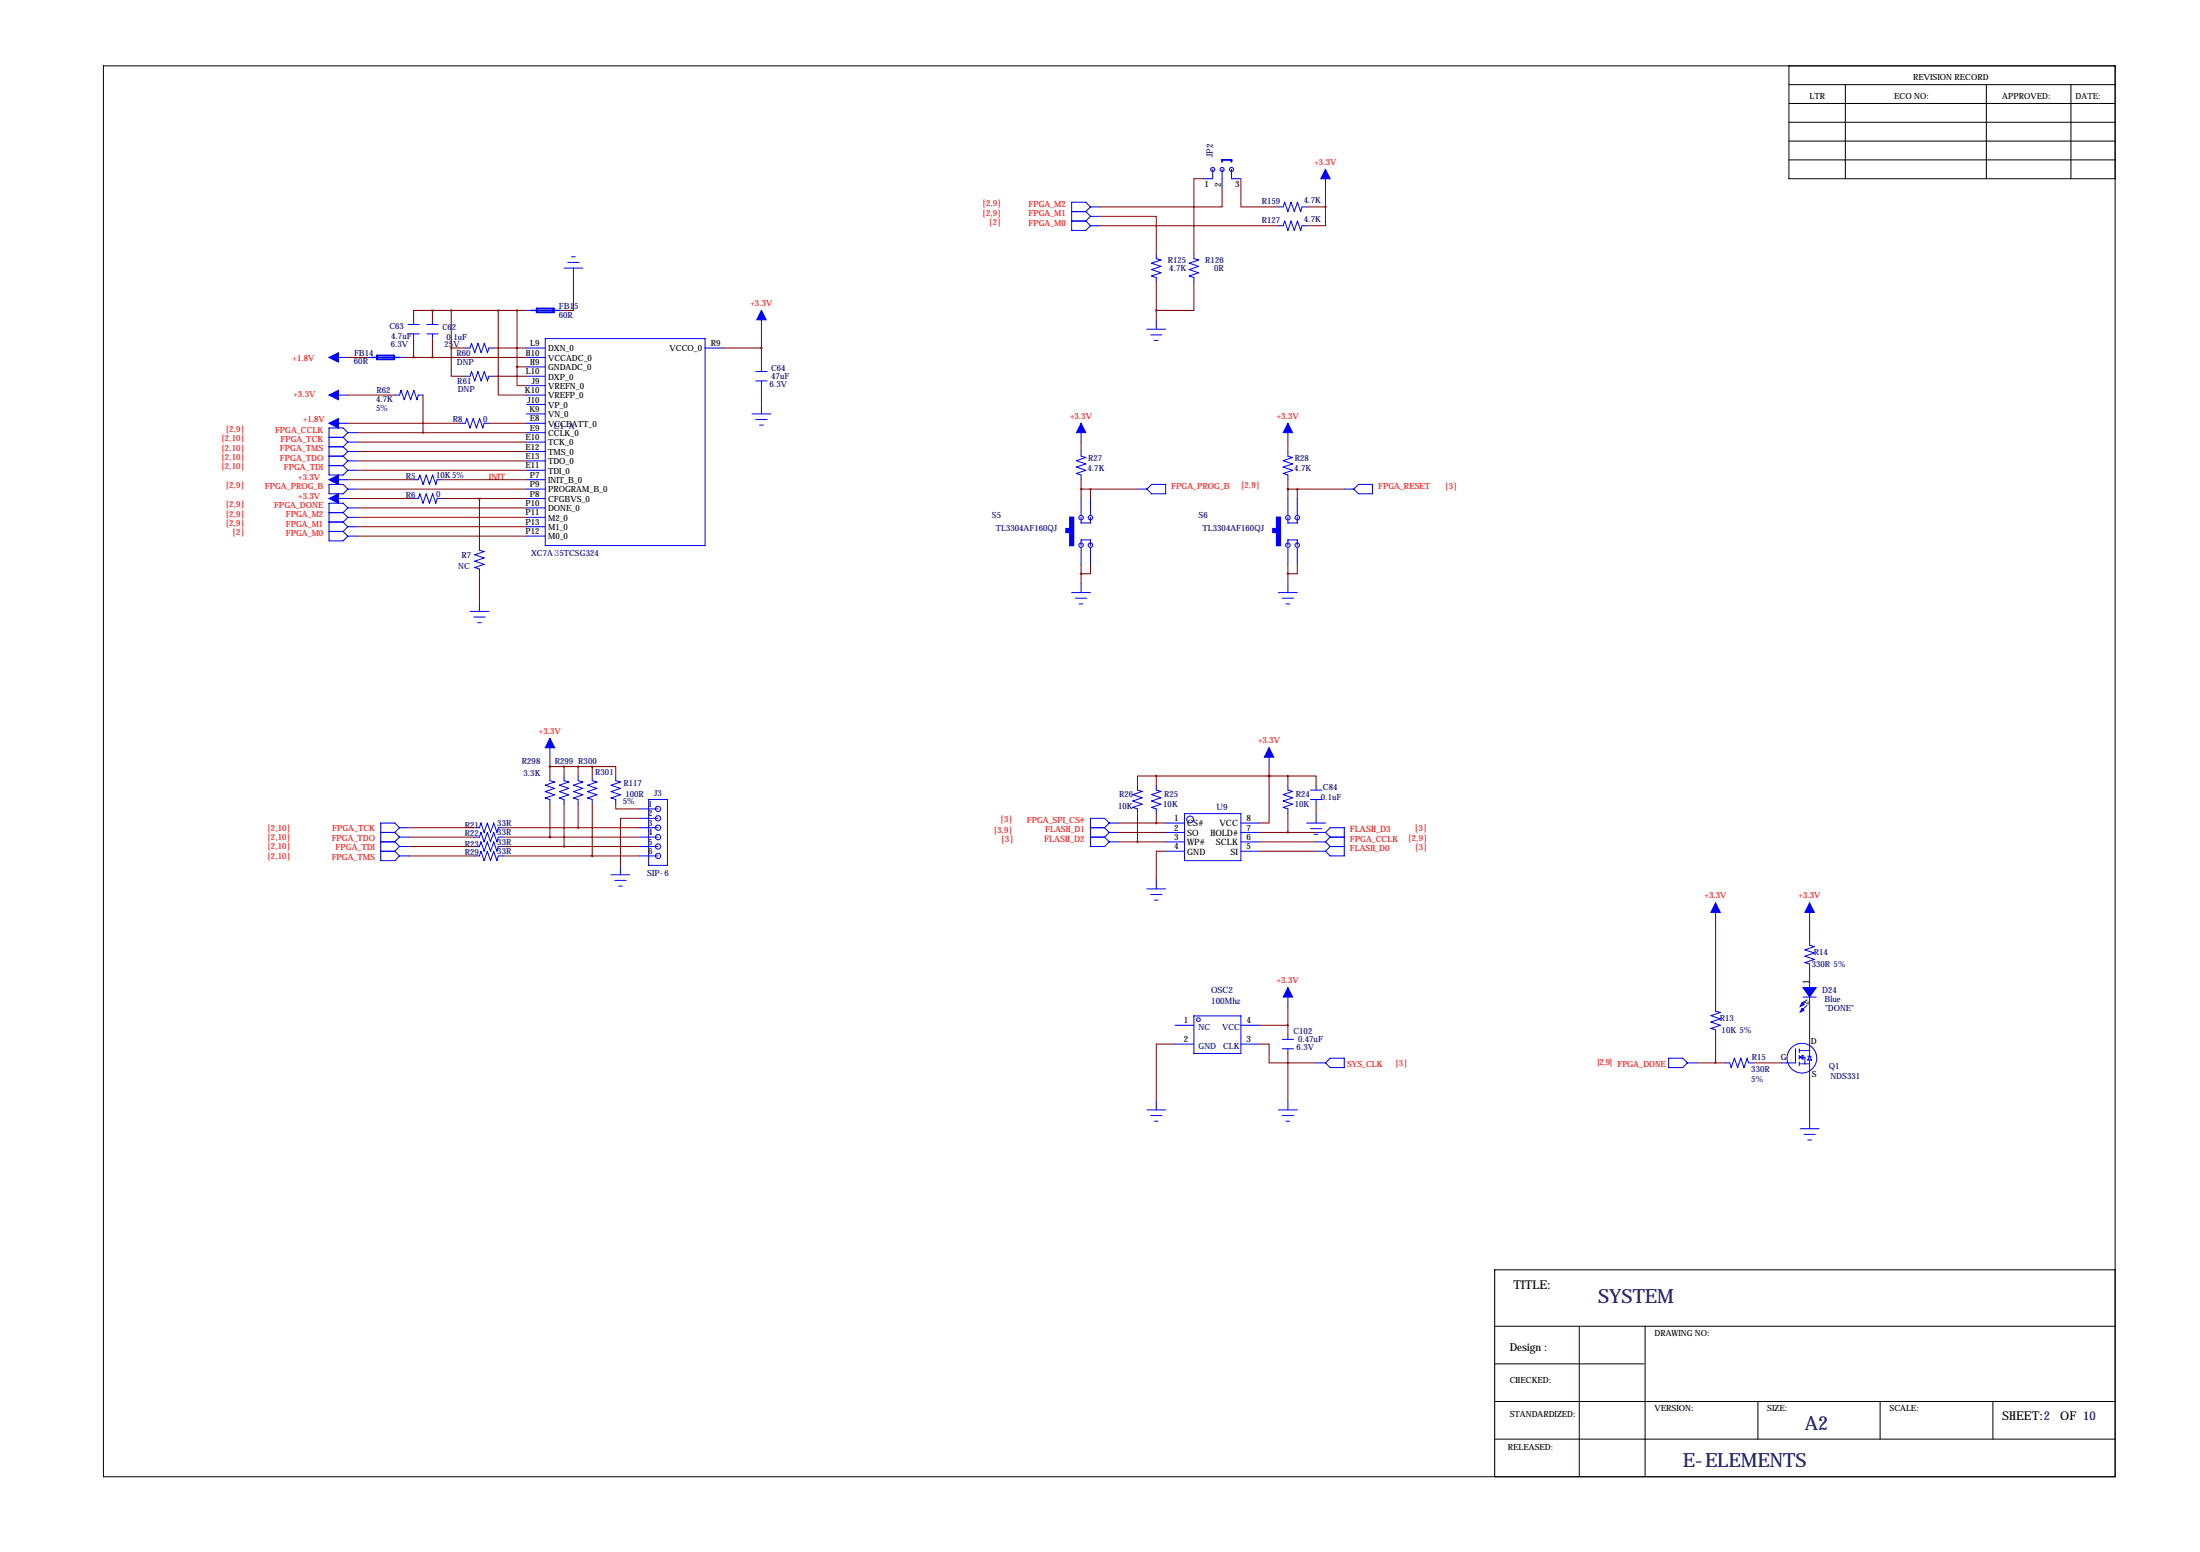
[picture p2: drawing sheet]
<svg xmlns="http://www.w3.org/2000/svg" width="594mm" height="419mm" viewBox="0 0 594 419" stroke-linecap="round" stroke-linejoin="round" font-family="sans-serif">
<g fill="none" stroke="#000" stroke-width=".27">
<path d="M27.9 17.8h543.6v381h-543.6zM483.4 17.8v30.5h88.1M483.4 22.9h88.1M483.4 27.9h88.1M483.4 33h88.1M483.4 38.1h88.1M498.6 22.9v25.4M536.7 22.9v25.4M559.6 22.9v25.4M483.4 43.2h88.1M403.9 358.1h167.6M426.7 358.1v40.7"/>
<path d="M444.5 358.1v40.4M571.5 342.9h-167.6v55.9M403.9 378.5h167.6M403.9 368.3h40.3M475 378.5v10.1M508 378.5v10.1M538.5 378.5v10.1M403.9 388.6h167.6"/>
</g>
<g fill="none" stroke="#00f" stroke-width=".27">
<path d="M289.6 59.7h3.8M289.6 57.1h3.8M293.4 59.7l1.2 1.3M293.4 57.1l1.2 1.3M294.6 55.9h2.6M294.6 55.9l-1.2-1.3h-3.8v7.6h3.8l1.2-1.2M294.6 58.4h2.6M294.6 58.4l-1.2 1.3M294.6 55.9l-1.2 1.3M327.7 45.7v2.6h-2.6M330.2 45.7v5.1M332.7 45.7v2.6h2.6"/>
<path d="M345.4 55.9h1.3l.4-1.3 .9 2.6 .8-2.6 .9 2.6 .9-2.6 .8 2.6 .4-1.3h1.3M358.1 45.7v5.1M152.4 72.4h5.1M153.4 70.9h3.1M154.4 69.3h1M154.9 72.4v2.5M294.6 61h2.6M312.4 68.6v1.3l1.3 .3-2.6 .9 2.6 .8-2.6 .9 2.6 .9-2.6 .8 1.3 .4v1.3M322.6 68.6v1.3l1.3 .3-2.6 .9 2.6 .8-2.6 .9 2.6 .9-2.6 .8 1.3 .4v1.3M345.4 61h1.3l.4-1.3 .9 2.5 .8-2.5 .9 2.5 .9-2.5 .8 2.5 .4-1.2h1.3M88.9 96.5h5.1M99.1 96.5h1.2"/>
<path d="M108 96.5h1.2M110.2 90.2h3.1M110.2 87.6h3.1M111.8 86.4v1.2M111.8 90.2v1.2M115.3 90.2h3.1M115.3 87.6h3.1M116.8 86.4v1.2M116.8 90.2v1.2M125.7 94h1.3l.4-1.3 .9 2.6 .8-2.6 .9 2.6 .9-2.6 .8 2.6 .4-1.3h1.2M142.2 99.1h5.1M142.2 96.5h5.1"/>
<path d="M142.2 94h5.1M142.2 83.8h1.3M147.3 91.4h43.2v55.9h-43.2zM151.1 83.8h1.3M190.5 94h5.1M205.7 83.8v5.1M205.7 99.1v1.2M309.9 88.9h5.1M310.9 90.4h3M311.9 91.9h1M312.4 86.4v2.5M88.9 114.3h5.1"/>
<path d="M88.9 106.7h5.1M88.9 118.1h3.8M92.7 118.1l1.3 1.3M94 119.4h2.5M94 116.8h2.5M94 116.8l-1.3-1.2h-3.8v12.7h3.8l1.3-1.3M94 119.4l-1.3 1.3M94 116.8l-1.3 1.3M106.7 106.7h1.2l.5-1.3 .8 2.6 .9-2.6 .8 2.6 .9-2.6 .9 2.6 .3-1.3h1.3M124.5 114.3h1.2l.4-1.3 .9 2.6 .9-2.6 .8 2.6 .9-2.6 .9 2.6 .3-1.3h1.3M125.7 101.6h1.3l.4-1.3 .9 2.6 .8-2.6 .9 2.6 .9-2.6 .8 2.6 .4-1.3h1.2M142.2 119.4h5.1"/>
<path d="M142.2 114.3h5.1M142.2 111.8h5.1M142.2 106.7h5.1M142.2 101.6h5.1M142.2 116.8h5.1M142.2 109.2h5.1M142.2 104.1h5.1M203.2 111.8h5.1M204.2 102.9h3.1M204.2 100.3h3.1M204.2 113.3h3.1M205.2 114.8h1"/>
<path d="M205.7 102.9v1.2M205.7 109.2v2.6M292.1 114.3v5.1M348 114.3v5.1M88.9 129.5h5.1M88.9 134.6h5.1M88.9 138.4h3.8M88.9 130.8h3.8l1.3 1.3-1.3 1.3h-3.8zM88.9 125.7h3.8M88.9 123.2h3.8M88.9 120.6h3.8M92.7 138.4l1.3 1.3"/>
<path d="M92.7 125.7l1.3 1.3M92.7 123.2l1.3 1.3M92.7 120.6l1.3 1.3M94 137.2h2.5M94 124.5h2.5M94 127h2.5M94 121.9h2.5M94 132.1h2.5M94 139.7h2.5M94 137.2l-1.3 1.2M94 137.2l-1.3-1.3h-3.8v10.2h3.8l1.3-1.3M94 139.7l-1.3 1.3"/>
<path d="M94 124.5l-1.3 1.2M94 121.9l-1.3 1.3M111.8 129.5h1.2l.4-1.2 .9 2.5 .9-2.5 .8 2.5 .9-2.5 .9 2.5 .3-1.3h1.3M111.8 134.6h1.2l.4-1.3 .9 2.6 .9-2.6 .8 2.6 .9-2.6 .9 2.6 .3-1.3h1.3M142.2 137.2h5.1M142.2 124.5h5.1M142.2 127h5.1M142.2 129.5h5.1M142.2 121.9h5.1M142.2 132.1h5.1M142.2 134.6h5.1M142.2 139.7h5.1"/>
<path d="M292.1 121.9v1.3l1.3 .3-2.6 .9 2.6 .9-2.6 .8 2.6 .9-2.6 .9 1.3 .4v1.2M292.1 134.6v4.6M292.1 139.7v1.5h2.5v-1.5M294.6 134.6v4.6M307.3 132.1h2.6M309.9 132.1l1.3-1.3h3.8v2.6h-3.8zM348 121.9v1.3l1.3 .3-2.6 .9 2.6 .9-2.6 .8 2.6 .9-2.6 .9 1.3 .4v1.2M348 134.6v4.6M348 139.7v1.5h2.5v-1.5M350.5 134.6v4.6M363.2 132.1h2.6M365.8 132.1l1.2-1.3h3.8v2.6h-3.8z"/>
<path d="M88.9 141h3.8M88.9 143.5h3.8M92.7 141l1.3 1.2M92.7 143.5l1.3 1.3M94 142.2h2.5M94 144.8h2.5M94 142.2l-1.3 1.3M129.5 147.3v1.3l1.3 .3-2.5 .9 2.5 .9-2.5 .8 2.5 .9-2.5 .9 1.2 .4v1.2M142.2 142.2h5.1M142.2 144.8h5.1M292.1 147.3v-1.5h2.5v1.5M292.1 147.8v4.6"/>
<path d="M292.1 157.5v2.5M294.6 147.8v4.6M348 147.3v-1.5h2.5v1.5M348 147.8v4.6M348 157.5v2.5M350.5 147.8v4.6M127 165.1h5.1M128 166.6h3.1M129 168.1h1M129.5 162.6v2.5M289.6 160h5M290.6 161.5h3"/>
<path d="M291.6 163.1h1M345.4 160h5.1M346.5 161.5h3M347.5 163.1h1M148.6 199.4v5.1M148.6 209.5v1.3l1.3 .4-2.6 .8 2.6 .9-2.6 .9 2.6 .8-2.6 .9 1.3 .4v1.3M152.4 209.5v1.3l1.3 .4-2.6 .8 2.6 .9-2.6 .9 2.6 .8-2.6 .9 1.3 .4v1.3M156.2 209.5v1.3l1.3 .4-2.6 .8 2.6 .9-2.6 .9 2.6 .8-2.6 .9 1.3 .4v1.3M160 209.5v1.3l1.3 .4-2.5 .8 2.5 .9-2.5 .9 2.5 .8-2.5 .9 1.2 .4v1.3M166.4 209.5v1.3l1.2 .4-2.5 .8 2.5 .9-2.5 .9 2.5 .8-2.5 .9 1.3 .4v1.3M172.7 218.4h5.1M175.3 215.9h5v17.8h-5z"/>
<path d="M307.3 212.1v1.3l1.3 .3-2.5 .9 2.5 .8-2.5 .9 2.5 .9-2.5 .8 1.2 .4v1.3M312.4 212.1v1.3l1.3 .3-2.6 .9 2.6 .8-2.6 .9 2.6 .9-2.6 .8 1.3 .4v1.3M320 219.7h15.3v12.7h-15.3zM342.9 201.9v5.1M348 212.1v1.3l1.3 .3-2.6 .9 2.6 .8-2.6 .9 2.6 .9-2.6 .8 1.3 .4v1.3M354.1 215.9h3M354.1 213.4h3M355.6 212.1v1.3M355.6 215.9v1.3M355.6 219.7v2.5M102.9 224.8h3.8M102.9 227.3h3.8"/>
<path d="M102.9 229.9h3.8M106.7 224.8l1.3 1.3M106.7 227.3l1.3 1.3M106.7 229.9l1.3 1.2M108 223.5l-1.3-1.3h-3.8v10.2h3.8l1.3-1.3M108 223.5h2.5M108 226.1h2.5M108 228.6h2.5M108 231.1h2.5M108 226.1l-1.3 1.2M108 228.6l-1.3 1.3M108 223.5l-1.3 1.3"/>
<path d="M128.3 223.5h1.2l.4-1.3 .9 2.6 .9-2.6 .8 2.6 .9-2.6 .9 2.6 .3-1.3h1.3M128.3 226.1h1.2l.4-1.3 .9 2.5 .9-2.5 .8 2.5 .9-2.5 .9 2.5 .3-1.2h1.3M128.3 228.6h1.2l.4-1.3 .9 2.6 .9-2.6 .8 2.6 .9-2.6 .9 2.6 .3-1.3h1.3M128.3 231.1h1.2l.4-1.2 .9 2.5 .9-2.5 .8 2.5 .9-2.5 .9 2.5 .3-1.3h1.3M165.1 236.2h5.1M166.1 237.7h3.1M167.1 239.3h1M167.6 233.7v2.5M172.7 221h5.1M172.7 223.5h5.1M172.7 226.1h5.1M172.7 228.6h5.1"/>
<path d="M172.7 231.1h5.1M294.6 223.5h3.8M294.6 226.1h3.8M298.4 223.5l1.3 1.3M298.4 226.1l1.3 1.2M299.7 222.2h2.6M299.7 224.8h2.6M299.7 227.3h2.6M299.7 222.2l-1.3-1.2h-3.8v7.6h3.8l1.3-1.3M299.7 224.8l-1.3 1.3M299.7 222.2l-1.3 1.3M312.4 237.5v2.5"/>
<path d="M315 222.2h5M315 224.8h5M315 227.3h5M315 229.9h5M335.3 222.2h5.1M335.3 224.8h5.1M335.3 227.3h5.1M335.3 229.9h5.1M353.1 222.2h5M354.1 223.8h3M355.1 225.3h1M355.6 224.8h2.5"/>
<path d="M355.6 227.3h2.5M355.6 229.9h2.5M358.1 224.8l1.3-1.3h3.8v7.6h-3.8l-1.3-1.2M358.1 227.3l1.3 1.3M358.1 224.8l1.3 1.3M359.4 226.1h3.8M359.4 228.6h3.8M359.4 226.1l-1.3 1.2M359.4 228.6l-1.3 1.3M309.9 240h5.1M310.9 241.6h3M311.9 243.1h1"/>
<path d="M463.5 243.8v5.1M488.9 243.8v5.1M488.9 254v1.3l1.3 .3-2.5 .9 2.5 .9-2.5 .8 2.5 .9-2.5 .8 1.2 .5v1.2M317.5 276.9h5.1M322.6 274.3h12.7v10.2h-12.7zM335.3 276.9h5.1M348 266.7v5.1M348 279.4v1.3M463.5 271.8v1.2l1.3 .4-2.5 .9 2.5 .8-2.5 .9 2.5 .9-2.5 .8 1.2 .4v1.3M487.2 269.2h3.5M488.2 270l-1.5 1.5M488.2 271.5l-1.5 1.5"/>
<path d="M488.9 264.2v2.5M488.9 269.2v2.6M309.9 299.7h5.1M312.4 297.2v2.5M317.5 281.9h5.1M335.3 281.9h5.1M345.4 299.7h5.1M346.5 283.2h3M346.5 280.7h3M348 283.2v1.3M348 297.2v2.5M355.6 287h2.5"/>
<path d="M358.1 287l1.3-1.2h3.8v2.5h-3.8zM450.8 285.8h3.9l1.2 1.2-1.2 1.3h-3.9zM455.9 287h2.6M466.1 287h1.3l.4 1.3 .8-2.5 .9 2.5 .9-2.5 .8 2.5 .9-2.5 .3 1.2h1.3M485.1 283.2v3.8h-3.8M486.2 283.2v1M486.2 285v1M486.2 286.8v1M486.2 285.5h1.5v1.8M486.2 287.3h2.8M486.2 285.5l1-.5v1zM486.2 283.7h2.7"/>
<path d="M488.4 285.2h1.1M488.9 280.7v4.5M488.9 285.2l.6 1.1h-1.1zM489 286.3l-.1 4.5M310.9 301.2h3M311.9 302.8h1M346.5 301.2h3M347.5 302.8h1M486.4 304.8h5.1M487.4 306.3h3.1M488.4 307.8h1.1M488.9 302.3v2.5"/>
<circle cx="327.7" cy="45.8" r=".56"/>
<circle cx="330.2" cy="45.8" r=".56"/>
<circle cx="332.7" cy="45.8" r=".56"/>
<circle cx="292.1" cy="139.8" r=".61"/>
<circle cx="294.6" cy="139.8" r=".61"/>
<circle cx="348" cy="139.8" r=".61"/>
<circle cx="350.5" cy="139.8" r=".61"/>
<circle cx="292.1" cy="147.2" r=".61"/>
<circle cx="294.6" cy="147.2" r=".61"/>
<circle cx="348" cy="147.2" r=".61"/>
<circle cx="350.5" cy="147.2" r=".61"/>
<circle cx="177.8" cy="218.4" r=".71"/>
<circle cx="177.8" cy="226.1" r=".71"/>
<circle cx="177.8" cy="228.6" r=".71"/>
<circle cx="177.8" cy="221" r=".71"/>
<circle cx="177.8" cy="223.5" r=".71"/>
<circle cx="177.8" cy="231.1" r=".71"/>
<circle cx="321.6" cy="221.3" r=".91"/>
<circle cx="323.8" cy="275.3" r=".51"/>
<circle cx="486.9" cy="285.7" r="4"/>
</g>
<g fill="#00f" stroke="#00f" stroke-width=".27">
<path d="M487.2 266.7h3.5l-1.8 2.5z"/>
<path d="M486.9 272.3l.5 .5-1 .5z"/>
<path d="M486.9 270.8l.5 .5-1 .5z"/>
<path d="M342.9 201.9l1.3 2.6h-2.6z"/>
<path d="M488.9 243.8l1.3 2.6h-2.5z"/>
<path d="M463.5 243.8l1.3 2.6h-2.5z"/>
<path d="M358.1 45.7l1.3 2.6h-2.5z"/>
<path d="M148.6 199.4l1.3 2.5h-2.6z"/>
<path d="M292.1 114.3l1.3 2.5h-2.6z"/>
<path d="M348 114.3l1.3 2.5h-2.6z"/>
<path d="M88.9 129.5l2.5-1.2v2.5z"/>
<path d="M88.9 134.6l2.5-1.3v2.6z"/>
<path d="M88.9 114.3l2.5-1.3v2.6z"/>
<path d="M88.9 96.5l2.5-1.3v2.6z"/>
<path d="M88.9 106.7l2.5-1.3v2.6z"/>
<path d="M205.7 83.8l1.3 2.6h-2.5z"/>
<path d="M348 266.7l1.3 2.5h-2.6z"/>
</g>
<path d="M100.3 96.5h7.6M143.5 83.8h7.6" fill="none" stroke="#00f" stroke-width=".38"/>
<path d="M330.2 43.7v-.5h2.5v.5M101.9 96h4.5v1h-4.5zM145 83.3h4.6v1h-4.6z" fill="none" stroke="#00f" stroke-width=".51"/>
<g fill="#00f" stroke="#00f" stroke-width=".38">
<path d="M289.1 139.7h1v7.6h-1v-3.5h-1.1v-1.1h1.1z"/>
<path d="M344.9 139.7h1v7.6h-1v-3.5h-1v-1.1h1z"/>
</g>
<g fill="none" stroke="#800000" stroke-width=".27">
<path d="M297.2 58.4h15.2v10.2M325.1 48.3h-2.5v20.3M330.2 50.8v5.1h-33M335.3 48.3v7.6h10.1M353.1 55.9h5M358.1 55.9v5.1h-5M358.1 50.8v5.1M154.9 74.9v8.9h-2.5M297.2 61h48.2M312.4 76.2v10.2M322.6 76.2v7.6h-10.2M94 96.5h5.1"/>
<path d="M109.2 96.5h33M111.8 91.4v5.1M116.8 83.8h-5v2.6M116.8 83.8v2.6M116.8 91.4v5.1M116.8 83.8h25.4M121.9 94v7.6h3.8M121.9 94h3.8M121.9 83.8v10.2M133.3 94h8.9M134.6 83.8v22.9h7.6M139.7 99.1v5h2.5"/>
<path d="M139.7 99.1h2.5M139.7 83.8v15.3M195.6 94h10.1M205.7 88.9v10.2M94 114.3h30.5M94 106.7h12.7M96.5 119.4h45.7M96.5 116.8h45.7M114.3 106.7v10.1M132.1 114.3h10.1M133.3 101.6h8.9M205.7 104.1v5.1"/>
<path d="M292.1 119.4v2.5M348 119.4v2.5M94 129.5h17.8M94 134.6h17.8M96.5 137.2h45.7M96.5 139.7h45.7M96.5 127h45.7M96.5 124.5h45.7M96.5 121.9h45.7M96.5 132.1h45.7M119.4 129.5h22.8M119.4 134.6h22.8"/>
<path d="M129.5 134.6v12.7M292.1 129.5v5.1M292.1 132.1h15.2M294.6 132.1v2.5M348 129.5v5.1M348 132.1h15.2M350.5 132.1v2.5M96.5 142.2h45.7M96.5 144.8h45.7M129.5 154.9v7.7M292.1 152.4v5.1M294.6 152.4v2.5h-2.5"/>
<path d="M348 152.4v5.1M350.5 152.4v2.5h-2.5M148.6 204.5v5M148.6 217.2v8.9M148.6 207h11.4M152.4 207v2.5M152.4 217.2v11.4M156.2 207v2.5M156.2 217.2v6.3M160 207h6.4v2.5M160 207v2.5M160 217.2v13.9"/>
<path d="M166.4 217.2v1.2h6.3M307.3 219.7v7.6M312.4 209.5h-5.1v2.6M312.4 209.5h35.6M312.4 209.5v2.6M312.4 219.7v2.5M342.9 209.5v12.7h-2.5M342.9 209.5h.1M342.9 207v2.5M348 209.5h7.6v2.6M348 209.5v2.6M348 219.7v5.1"/>
<path d="M355.6 217.2v2.5M110.5 226.1h17.8M110.5 228.6h17.8M110.5 223.5h17.8M110.5 231.1h17.8M135.9 226.1h36.8M135.9 228.6h36.8M135.9 223.5h36.8M135.9 231.1h36.8M172.7 221h-5.1v12.7M302.3 227.3h12.7M302.3 224.8h12.7"/>
<path d="M302.3 222.2h12.7M315 229.9h-2.6v7.6M340.4 227.3h15.2M340.4 229.9h15.2M340.4 224.8h15.2M463.5 248.9v22.9M488.9 248.9v5.1M340.4 276.9h7.6M348 271.8v7.6M463.5 279.4v7.6M488.9 261.6v2.6M488.9 271.8v8.9"/>
<path d="M317.5 281.9h-5.1v15.3M340.4 281.9h2.5v5.1h12.7M348 284.5v12.7M458.5 287h7.6M473.7 287h7.6M488.9 290.8v11.5"/>
</g>
<path d="M463.5 287a.05 .05 0 0 0 .1 0 .05 .05 0 0 0-.1 0zM358.1 55.9a.05 .05 0 0 0 .1 0 .05 .05 0 0 0-.1 0zM294.6 132.1a.05 .05 0 0 0 .1 0 .05 .05 0 0 0-.1 0zM116.8 96.5a.05 .05 0 0 0 .1 0 .05 .05 0 0 0-.1 0zM116.8 83.8a.05 .05 0 0 0 .1 0 .05 .05 0 0 0-.1 0zM111.7 96.5a.05 .05 0 0 0 .1 0 .05 .05 0 0 0-.1 0zM129.5 134.6a.05 .05 0 0 0 .1 0 .05 .05 0 0 0-.1 0zM205.7 94a.05 .05 0 0 0 .1 0 .05 .05 0 0 0-.1 0zM307.3 227.3a.05 .05 0 0 0 .1 0 .05 .05 0 0 0-.1 0z" fill="#800000" stroke="#800000" stroke-width=".63"/>
<g font-size="5.3" fill="#000080">
<text x="431.8" y="351.8">SYSTEM</text>
<text x="487.7" y="386.1">A2</text>
<text x="454.7" y="396.2">E-ELEMENTS</text>
</g>
<g font-size="3.3">
<text x="408.9" y="348">TITLE:</text>
<text x="541" y="383.5">SHEET:2 OF 10</text>
</g>
<text font-size="3" x="407.9" y="364.7">Design :</text>
<g font-size="2.4" fill="#000080">
<text x="327.7" y="42.5" transform="rotate(-90 327.7 42.5)">JP2</text>
<text x="328.7" y="218.7">U9</text>
<text x="327.2" y="268.2">OSC2</text>
<text x="327.3" y="271.1">100Mhz</text>
</g>
<g font-size="2.4">
<text x="325.4" y="50.4">1</text>
<text x="329.9" y="50.5" transform="rotate(-90 329.9 50.5)">2</text>
<text x="333.8" y="50.4">3</text>
<text x="317.3" y="221.7">1</text>
<text x="336.8" y="221.7">8</text>
<text x="317.3" y="226.8">3</text>
<text x="317.3" y="224.3">2</text>
<text x="320.8" y="225.7">SO</text>
<text x="320.8" y="223.2">CS#</text>
<text x="327" y="225.7">HOLD#</text>
<text x="329.5" y="223.2">VCC</text>
<text x="336.8" y="226.8">6</text>
<text x="336.8" y="224.3">7</text>
<text x="317.3" y="229.4">4</text>
<text x="320.8" y="230.8">GND</text>
<text x="320.8" y="228.3">WP#</text>
<text x="328.5" y="228.3">SCLK</text>
<text x="332.5" y="230.8">SI</text>
<text x="336.8" y="229.4">5</text>
<text x="319.8" y="276.4">1</text>
<text x="319.8" y="281.4">2</text>
<text x="336.8" y="281.4">3</text>
<text x="336.8" y="276.4">4</text>
</g>
<g font-size="2.4" fill="#f00">
<text x="132.1" y="129.5">INIT</text>
<text x="270.4" y="227.4">[3]</text>
<text x="282.1" y="227.3">FLASH_D2</text>
<text x="364.7" y="224.8">FLASH_D3</text>
<text x="382.2" y="224.4">[3]</text>
</g>
<g font-size="2.3">
<text x="516.9" y="21.6">REVISION RECORD</text>
<text x="489" y="26.7">LTR</text>
<text x="511.8" y="26.7">ECO NO:</text>
<text x="541" y="26.7">APPROVED:</text>
<text x="560.8" y="26.7">DATE:</text>
<text x="143.3" y="93.5">L9</text>
<text x="148.1" y="94.9">DXN_0</text>
<text x="180.9" y="94.9">VCCO_0</text>
<text x="192" y="93.5">R9</text>
<text x="142.1" y="101.1">L10</text>
<text x="142.1" y="96">H10</text>
<text x="143.3" y="98.6">H9</text>
<text x="148.1" y="100">GNDADC_0</text>
<text x="148.1" y="97.4">VCCADC_0</text>
<text x="141.8" y="106.2">K10</text>
<text x="143.7" y="103.6">J9</text>
<text x="148.1" y="107.6">VREFP_0</text>
<text x="148.1" y="102.5">DXP_0</text>
<text x="148.1" y="105">VREFN_0</text>
<text x="142.5" y="108.7">J10</text>
<text x="143" y="111.3">K9</text>
<text x="143.2" y="113.8">E8</text>
<text x="148.1" y="112.7">VN_0</text>
<text x="148.1" y="110.1">VP_0</text>
<text x="142" y="118.9">E10</text>
<text x="143.2" y="116.3">E9</text>
<text x="148.1" y="117.7">CCLK_0</text>
<text x="148.1" y="115.2">VCCBATT_0</text>
<text x="142" y="124">E13</text>
<text x="142" y="121.4">E12</text>
<text x="148.1" y="125.4">TDO_0</text>
<text x="148.1" y="122.8">TMS_0</text>
<text x="148.1" y="120.3">TCK_0</text>
<text x="142" y="126.5">E11</text>
<text x="143.2" y="129">P7</text>
<text x="143.2" y="131.6">P9</text>
<text x="148.1" y="127.9">TDI_0</text>
<text x="148.1" y="130.4">INIT_B_0</text>
<text x="142" y="136.7">P10</text>
<text x="143.2" y="134.1">P8</text>
<text x="148.1" y="133">PROGRAM_B_0</text>
<text x="148.1" y="135.5">CFGBVS_0</text>
<text x="142" y="139.2">P11</text>
<text x="142" y="141.7">P13</text>
<text x="148.1" y="140.6">M2_0</text>
<text x="148.1" y="143.1">M1_0</text>
<text x="148.1" y="138.1">DONE_0</text>
<text x="142" y="144.3">P12</text>
<text x="148.1" y="145.7">M0_0</text>
<text x="175.1" y="220.5">2</text>
<text x="175.1" y="217.9">1</text>
<text x="175.1" y="223">3</text>
<text x="175.1" y="225.6">4</text>
<text x="175.1" y="228.1">5</text>
<text x="175.1" y="230.6">6</text>
<text x="488.7" y="265.7" transform="rotate(-90 488.7 265.7)">1</text>
<text x="488.7" y="271.4" transform="rotate(-90 488.7 271.4)">2</text>
<text x="481.2" y="286.2">G</text>
<text x="489.3" y="282">D</text>
<text x="489.5" y="290.9">S</text>
<text x="447" y="360.7">DRAWING NO:</text>
<text x="407.9" y="373.4">CHECKED:</text>
<text x="407.9" y="382.5">STANDARDIZED:</text>
<text x="447" y="381">VERSION:</text>
<text x="477.5" y="381">SIZE:</text>
<text x="510.5" y="381">SCALE:</text>
<text x="407.4" y="391.7">RELEASED:</text>
</g>
<g font-size="2.3" fill="#f00">
<text x="355.2" y="44.5">+3.3V</text>
<text x="265.4" y="58.2">[2,9]</text>
<text x="265.4" y="55.7">[2,9]</text>
<text x="277.9" y="58.4">FPGA_M1</text>
<text x="277.9" y="55.9">FPGA_M2</text>
<text x="267.2" y="60.7">[2]</text>
<text x="277.9" y="61">FPGA_M0</text>
<text x="202.8" y="82.6">+3.3V</text>
<text x="79.1" y="97.5">+1.8V</text>
<text x="79.3" y="107.2">+3.3V</text>
<text x="289.1" y="113">+3.3V</text>
<text x="345" y="113">+3.3V</text>
<text x="59.7" y="119.2">[2,10]</text>
<text x="60.9" y="116.6">[2,9]</text>
<text x="74.3" y="116.8">FPGA_CCLK</text>
<text x="75.8" y="119.4">FPGA_TCK</text>
<text x="81.9" y="114">+1.8V</text>
<text x="59.7" y="124.2">[2,10]</text>
<text x="59.7" y="121.7">[2,10]</text>
<text x="75.6" y="124.5">FPGA_TDO</text>
<text x="75.7" y="121.9">FPGA_TMS</text>
<text x="59.7" y="126.8">[2,10]</text>
<text x="60.9" y="131.9">[2,9]</text>
<text x="76.7" y="127">FPGA_TDI</text>
<text x="80.6" y="129.5">+3.3V</text>
<text x="335.2" y="131.9">[2,9]</text>
<text x="60.9" y="136.9">[2,9]</text>
<text x="71.6" y="132.1">FPGA_PROG_B</text>
<text x="74.1" y="137.2">FPGA_DONE</text>
<text x="80.6" y="134.9">+3.3V</text>
<text x="316.5" y="132.1">FPGA_PROG_B</text>
<text x="372.4" y="132.1">FPGA_RESET</text>
<text x="390.4" y="132.1">[3]</text>
<text x="60.9" y="139.5">[2,9]</text>
<text x="60.9" y="142">[2,9]</text>
<text x="77.2" y="139.7">FPGA_M2</text>
<text x="77.2" y="142.2">FPGA_M1</text>
<text x="62.7" y="144.6">[2]</text>
<text x="77.2" y="144.8">FPGA_M0</text>
<text x="145.6" y="198.1">+3.3V</text>
<text x="339.9" y="200.7">+3.3V</text>
<text x="72.2" y="226.9">[2,10]</text>
<text x="72.2" y="224.3">[2,10]</text>
<text x="89.6" y="227.1">FPGA_TDO</text>
<text x="89.7" y="224.5">FPGA_TCK</text>
<text x="268.4" y="224.8">[3,9]</text>
<text x="270.3" y="222">[3]</text>
<text x="277.4" y="222.3">FPGA_SPI_CS#</text>
<text x="282.4" y="224.8">FLASH_D1</text>
<text x="364.7" y="227.3">FPGA_CCLK</text>
<text x="380.4" y="227.1">[2,9]</text>
<text x="72.2" y="229.4">[2,10]</text>
<text x="72.2" y="231.9">[2,10]</text>
<text x="89.6" y="232.2">FPGA_TMS</text>
<text x="90.7" y="229.6">FPGA_TDI</text>
<text x="364.7" y="229.9">FLASH_D0</text>
<text x="382.3" y="229.6">[3]</text>
<text x="460.6" y="242.6">+3.3V</text>
<text x="486" y="242.6">+3.3V</text>
<text x="345" y="265.4">+3.3V</text>
<text x="376.9" y="287.8">[3]</text>
<text x="431.7" y="287.5">[2,9] FPGA_DONE</text>
<text x="364" y="288">SYS_CLK</text>
</g>
<g font-size="2.3" fill="#000080">
<text x="340.9" y="55.1">R159</text>
<text x="352.3" y="60">4.7K</text>
<text x="352.3" y="54.9">4.7K</text>
<text x="340.9" y="60.2">R127</text>
<text x="315.5" y="70.9">R125</text>
<text x="325.7" y="70.9">R126</text>
<text x="315.9" y="73.2">4.7K</text>
<text x="328.1" y="73.2">0R</text>
<text x="151" y="83.6">FB15</text>
<text x="105.2" y="88.9">C63</text>
<text x="119.6" y="89.2">C62</text>
<text x="151" y="85.9">60R</text>
<text x="105.6" y="93.7">6.3V</text>
<text x="105.7" y="91.4">4.7uF</text>
<text x="120.1" y="93.7">25V</text>
<text x="120.7" y="91.7">0.1uF</text>
<text x="95.6" y="98.3">60R</text>
<text x="95.7" y="96.3">FB14</text>
<text x="123.3" y="96.3">R60</text>
<text x="123.4" y="98.6">DNP</text>
<text x="208.3" y="100.1">C64</text>
<text x="101.7" y="106.2">R62</text>
<text x="123.6" y="103.6">R61</text>
<text x="123.7" y="105.9">DNP</text>
<text x="207.9" y="104.4">6.3V</text>
<text x="208.4" y="102.4">47uF</text>
<text x="101.6" y="111">5%</text>
<text x="101.6" y="108.5">4.7K</text>
<text x="130.6" y="113.8">0</text>
<text x="122.4" y="114">R8</text>
<text x="149.6" y="115.8">U1-A</text>
<text x="294" y="124.5">R27</text>
<text x="349.9" y="124.5">R28</text>
<text x="109.7" y="129.3">R5</text>
<text x="117.9" y="129.1">10K5%</text>
<text x="293.8" y="127.3">4.7K</text>
<text x="349.7" y="127.3">4.7K</text>
<text x="109.7" y="134.4">R6</text>
<text x="117.9" y="134.1">0</text>
<text x="268" y="140">S5</text>
<text x="269.1" y="143.3">TL3304AF160QJ</text>
<text x="323.9" y="140">S6</text>
<text x="324.9" y="143.3">TL3304AF160QJ</text>
<text x="123.8" y="153.7">NC</text>
<text x="124.7" y="150.7">R7</text>
<text x="143.5" y="150.1">XC7A35TCSG324</text>
<text x="141" y="206.3">R298</text>
<text x="141.4" y="209.5">3.3K</text>
<text x="149.9" y="206.3">R299 R300</text>
<text x="160.8" y="209.3">R301</text>
<text x="168.4" y="212.4">R117</text>
<text x="169" y="215.1">100R</text>
<text x="176.7" y="214.9">J3</text>
<text x="302.4" y="215.2">R26</text>
<text x="314.6" y="215.2">R25</text>
<text x="350.1" y="215.2">R24</text>
<text x="357.4" y="213.4">C84</text>
<text x="168.3" y="217.2">5%</text>
<text x="302.1" y="218.4">10K</text>
<text x="314.3" y="217.9">10K</text>
<text x="349.9" y="217.9">10K</text>
<text x="356.9" y="216.2">0.1uF</text>
<text x="125.6" y="223.5">R21</text>
<text x="125.6" y="225.8">R22</text>
<text x="134.4" y="223">33R</text>
<text x="134.4" y="225.6">33R</text>
<text x="125.6" y="228.6">R23</text>
<text x="125.6" y="230.9">R29</text>
<text x="134.4" y="228.1">33R</text>
<text x="134.4" y="230.7">33R</text>
<text x="174.9" y="236.5">SIP-6</text>
<text x="490.1" y="257.8">R14</text>
<text x="489.5" y="261.1">330R 5%</text>
<text x="492.4" y="268.2">D24</text>
<text x="464.7" y="275.6">R13</text>
<text x="493" y="270.5">Blue</text>
<text x="493.2" y="273.1">&quot;DONE&quot;</text>
<text x="323.8" y="278.1">NC</text>
<text x="330.2" y="278.1">VCC</text>
<text x="349.5" y="279.2">C102</text>
<text x="350.7" y="281.4">0.47uF</text>
<text x="465.2" y="278.9">10K 5%</text>
<text x="323.8" y="283.2">GND</text>
<text x="330.5" y="283.2">CLK</text>
<text x="350.3" y="283.5">6.3V</text>
<text x="473.3" y="286.3">R15</text>
<text x="473.2" y="292.1">5%</text>
<text x="473.2" y="289.6">330R</text>
<text x="494.1" y="288.5">Q1</text>
<text x="494.6" y="291.4">NDS331</text>
</g>
</svg>
